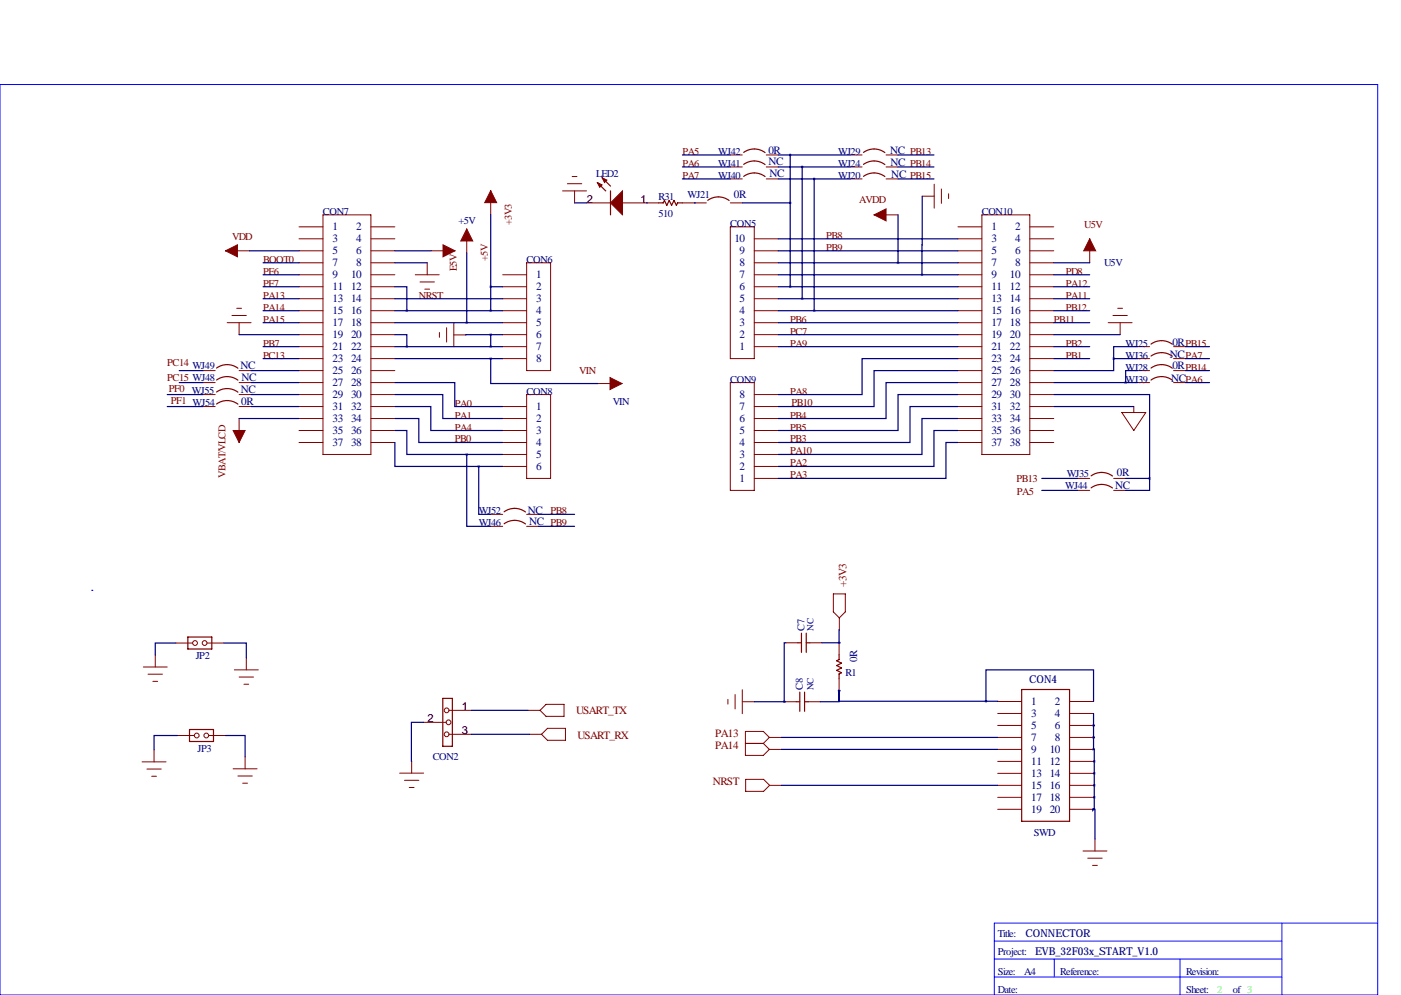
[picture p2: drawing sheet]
<svg xmlns="http://www.w3.org/2000/svg" width="297mm" height="211mm" viewBox="0 0 297 211" stroke-linecap="round" stroke-linejoin="round" font-family="sans-serif">
<path d="M0 17.9h292.1v193.1h-292.1zM210.8 199.5h61M271.8 195.7v15.3M292.1 195.7h-81.3v15.3M210.8 203.3h61M210.8 207.2h61M223.5 203.3v3.9M250.2 203.3v7.7" fill="none" stroke="#00f" stroke-width=".21"/>
<path d="M19.5 125.2h.1" fill="none" stroke="#00f" stroke-width=".25"/>
<g fill="none" stroke="#800000" stroke-width=".21">
<path d="M120.3 39h3M121.3 37.4h1M154.8 32.9h2.6M154.8 35.4h2.6M154.8 37.9h2.6M162.5 32.9h2.5M162.5 35.4h2.5M162.5 37.9h2.5M180.2 32.9h2.6M180.2 35.4h2.6M180.2 37.9h2.6M187.9 32.9h2.5"/>
<path d="M187.9 35.4h2.5M187.9 37.9h2.5M198.1 39.1v5M47.8 53.2h5.1M63.4 55.7h5.1M63.4 58.3h5.1M63.4 48.1h5.1M63.4 53.2h5.1M63.4 50.6h5.1M68.5 45.6h10.1v50.8h-10.1zM78.6 55.7h5.1M78.6 58.3h5.1"/>
<path d="M78.6 48.1h5.1M78.6 53.2h5.1M78.6 50.6h5.1M88 58.3h5.1M89.1 59.8h3M90.6 55.7v2.6M91.4 53.2h5.1M99 48.6v5M104 40.4v5.1M106.6 58.3h5.1M111.7 55.7h5v22.9h-5zM119.3 40.5h5.1"/>
<path d="M121.8 40.5v2.5M124.4 43h5M132 43h7.6M144.7 43h5.1M154.8 48.1h5.1v27.9h-5.1zM154.8 43h2.6M159.9 55.7h5.1M159.9 58.3h5.1M159.9 53.2h5.1M159.9 50.6h5.1M185.3 45.6h5.1M195.5 41.6h2.6"/>
<path d="M199.6 40.1v3M201.1 41.1v1M203.1 55.7h5.1M203.1 58.3h5.1M203.1 48.1h5.1M203.1 53.2h5.1M203.1 50.6h5.1M208.2 45.6h10.1v50.8h-10.1zM218.3 55.7h5.1M218.3 58.3h5.1M218.3 48.1h5.1M218.3 53.2h5.1"/>
<path d="M218.3 50.6h5.1M231 50.6v5.1M43.1 78.6h2.5M48.2 68.4h5M49.2 66.9h3M50.2 65.4h1M50.7 78.6h2.5M50.7 68.4v2.6M63.4 78.6h5.1M63.4 60.8h5.1M63.4 63.3h5.1M63.4 65.9h5.1"/>
<path d="M63.4 68.4h5.1M63.4 71h5.1M63.4 73.5h5.1M63.4 76h5.1M78.6 78.6h5.1M78.6 60.8h5.1M78.6 63.3h5.1M78.6 65.9h5.1M78.6 68.4h5.1M78.6 71h5.1M78.6 73.5h5.1M78.6 76h5.1"/>
<path d="M90.1 61.3h1M93.2 70.5v1M94.7 69.5v3M96.2 71h2.6M96.2 68.5v5M106.6 60.8h5.1M106.6 63.3h5.1M106.6 65.9h5.1M106.6 68.4h5.1M106.6 71h5.1M106.6 73.5h5.1M106.6 76h5.1"/>
<path d="M159.9 60.8h5.1M159.9 63.3h5.1M159.9 65.9h5.1M159.9 68.4h5.1M159.9 71h5.1M159.9 73.5h5.1M203.1 78.6h5.1M203.1 60.8h5.1M203.1 63.3h5.1M203.1 65.9h5.1M203.1 68.4h5.1M203.1 71h5.1"/>
<path d="M203.1 73.5h5.1M203.1 76h5.1M218.3 78.6h5.1M218.3 60.8h5.1M218.3 63.3h5.1M218.3 65.9h5.1M218.3 68.4h5.1M218.3 71h5.1M218.3 73.5h5.1M218.3 76h5.1M234.9 68.4h5.1M236 66.9h3"/>
<path d="M237 65.4h1M237.5 68.4v2.6M241.2 78.6h2.5M241.2 73.5h2.5M241.2 76h2.5M248.8 78.6h2.6M248.8 73.5h2.6M248.8 76h2.6M43.1 83.7h2.5M43.1 86.2h2.5M43.1 81.1h2.5M50.7 83.7h2.5"/>
<path d="M50.7 86.2h2.5M50.7 81.1h2.5M50.7 88.7v5.1M63.4 83.7h5.1M63.4 86.2h5.1M63.4 88.7h5.1M63.4 91.3h5.1M63.4 93.8h5.1M63.4 81.1h5.1M78.6 83.7h5.1M78.6 86.2h5.1M78.6 88.7h5.1"/>
<path d="M78.6 91.3h5.1M78.6 93.8h5.1M78.6 81.1h5.1M106.6 86.2h5.1M106.6 88.7h5.1M106.6 91.3h5.1M106.6 93.8h5.1M106.6 96.4h5.1M106.6 98.9h5.1M111.7 83.7h5v17.7h-5zM126.8 81.3h5.1M154.8 81.1h5.1v22.9h-5.1z"/>
<path d="M159.9 83.7h5.1M159.9 86.2h5.1M159.9 88.7h5.1M159.9 91.3h5.1M159.9 93.8h5.1M159.9 96.4h5.1M159.9 98.9h5.1M203.1 83.7h5.1M203.1 86.2h5.1M203.1 88.7h5.1M203.1 91.3h5.1M203.1 93.8h5.1"/>
<path d="M203.1 81.1h5.1M218.3 83.7h5.1M218.3 86.2h5.1M218.3 88.7h5.1M218.3 91.3h5.1M218.3 93.8h5.1M218.3 81.1h5.1M237.8 87.5h5.1l-2.5 3.8zM240.4 86.2v1.3M241.2 81.1h2.5M248.8 81.1h2.6M104 109.1h2.6"/>
<path d="M104 111.6h2.6M111.7 109.1h2.5M111.7 111.6h2.5M159.9 101.4h5.1M228.5 101.4h2.5M228.5 104h2.5M236.1 101.4h2.6M236.1 104h2.6M32.9 138.9v2.5M37.3 136.3h3.5M43.9 136.3h3.5M52.2 139.5v2.5"/>
<path d="M166.6 136.3h2.6M171.7 136.3h2.5M176.7 125.9h2.5v3.8l-1.2 1.3-1.3-1.3zM177.9 136.3v2.5M178 131v2.5M30.4 141.4h5.1M31.4 142.9h3M32.4 144.5h1M32.7 159v2.5M37.6 155.9h3.6M44.2 155.9h3.6M49.7 142h5.1"/>
<path d="M50.7 143.5h3M51.7 145.1h1M89.8 153.2h4.8M95.1 155.7h4.9M95.1 150.6h4.9M112 150.6h2.5M112.3 155.7h2.5M114.5 150.6l1.3-1.3h3.8v2.6h-3.8zM116.1 154.4h3.8v2.6h-3.8l-1.3-1.3zM154.3 148.3v1M155.9 147.3v3M157.4 148.8h2.5"/>
<path d="M157.4 146.2v5.1M158 157.6h3.8M161.8 157.6l1.3 1.3M163.1 156.4h2.6M163.1 158.9h2.6M163.1 156.4l-1.3 1.2M163.1 156.4l-1.3-1.3h-3.8v5.1h3.8l1.3-1.3M166.3 148.8h2.5M171.3 148.8h2.6M177.9 143.9v2.5M211.5 148.7h5.1M211.5 151.3h5.1"/>
<path d="M211.5 153.8h5.1M211.5 156.4h5.1M211.5 158.9h5.1M226.8 148.7h5.1M226.8 151.3h5.1M226.8 153.8h5.1M226.8 156.4h5.1M226.8 158.9h5.1M30.1 161.5h5.1M31.1 163.1h3.1M32.2 164.6h1M49.4 163h5.1"/>
<path d="M50.4 164.5h3.1M51.5 166.1h1M52 160.5v2.5M84.7 163.9h5.1M85.8 165.4h3M86.8 167h1M87.3 161.4v2.5M158.1 165.2h3.8l1.3 1.3-1.3 1.3h-3.8zM163.2 166.5h2.5M211.5 161.4h5.1M211.5 164h5.1M211.5 166.5h5.1"/>
<path d="M211.5 169.1h5.1M211.5 171.6h5.1M226.8 161.4h5.1M226.8 164h5.1M226.8 166.5h5.1M226.8 169.1h5.1M226.8 171.6h5.1M232.2 177.9v2.5M229.6 180.4h5.1M230.6 182h3.1M231.6 183.5h1.1"/>
<circle cx="41.4" cy="136.3" r=".51"/>
<circle cx="43.4" cy="136.3" r=".51"/>
<circle cx="41.7" cy="155.9" r=".51"/>
<circle cx="43.7" cy="155.9" r=".51"/>
<circle cx="94.7" cy="155.7" r=".51"/>
<circle cx="94.7" cy="150.6" r=".51"/>
<circle cx="95.1" cy="153.2" r=".51"/>
</g>
<g fill="none" stroke="#800000" stroke-width=".25">
<path d="M126.6 38.7l1.8 1.8M127.7 37.7l1.7 1.8M157.7 32.3a3.8 3.8 0 0 1 4.5 0M157.7 34.9a3.8 3.8 0 0 1 4.5 0M157.7 37.4a3.8 3.8 0 0 1 4.5 0M183.1 32.3a3.8 3.8 0 0 1 4.5 0M183.1 34.9a3.8 3.8 0 0 1 4.5 0M183.1 37.4a3.8 3.8 0 0 1 4.5 0M129.4 40.5v5.1M139.6 43h1l.3-.5 .5 1 .5-1 .5 1 .5-1 .5 1 .3-.5h1M150.1 42.5a3.8 3.8 0 0 1 4.5 0M45.9 78a3.8 3.8 0 0 1 4.5 .1"/>
<path d="M244 73a3.8 3.8 0 0 1 4.6 0M244 75.5a3.8 3.8 0 0 1 4.6 0M244 78a3.8 3.8 0 0 1 4.6 .1M45.9 80.6a3.8 3.8 0 0 1 4.5 0M45.9 83.1a3.8 3.8 0 0 1 4.5 0M45.9 85.7a3.8 3.8 0 0 1 4.5 0M244 80.6a3.8 3.8 0 0 1 4.6 0M106.9 108.5a3.8 3.8 0 0 1 4.5 0M106.9 111.1a3.8 3.8 0 0 1 4.5 0M231.3 100.9a3.8 3.8 0 0 1 4.6 0M231.3 103.4a3.8 3.8 0 0 1 4.6 .1M39.8 135.1h5.1v2.5h-5.1z"/>
<path d="M169.2 136.3h.7M169.9 134.3v4M170.9 134.3v4M170.9 136.3h.8M177.9 138.8v1l-.5 .3 1 .5-1 .5 1 .5-1 .5 1 .5-.5 .3v1M40.2 154.7h5.1v2.5h-5.1zM93.9 148.1h2v10.1h-2zM168.8 148.8h.8M169.6 146.7v4.1M170.6 146.7v4.1M170.6 148.8h.7M216.6 146.2h10.2v27.9h-10.2z"/>
</g>
<g fill="#800000" stroke="#800000" stroke-width=".21">
<path d="M129.4 43l2.6-2.5v5.1z"/>
<path d="M126.6 38.7l1.1 .5-.5 .5z"/>
<path d="M127.7 37.7l1 .5-.5 .5z"/>
<path d="M104 40.4l1.3 2.6h-2.5z"/>
<path d="M99 48.6l1.2 2.5h-2.5z"/>
<path d="M129.3 80l2.6 1.3-2.6 1.3z"/>
<path d="M185.3 45.6l2.6-1.3v2.5z"/>
<path d="M231 50.6l1.3 2.6h-2.5z"/>
<path d="M47.8 53.2l2.5-1.3v2.5z"/>
<path d="M49.4 91.3h2.6l-1.3 2.5z"/>
<path d="M93.9 51.9l2.6 1.3-2.6 1.2z"/>
</g>
<g fill="none" stroke="#000080" stroke-width=".25">
<path d="M144.7 32.9h10.1M144.7 35.4h10.1M144.7 37.9h10.1M165 32.9h15.2M165 35.4h15.2M165 37.9h15.2M167.5 32.9v27.9M170.1 35.4v27.9M172.6 37.9v28M190.4 32.9h7.6M190.4 35.4h7.6M190.4 37.9h7.6"/>
<path d="M52.9 53.2h10.5M55.8 55.7h7.6M55.8 58.3h7.6M83.7 53.2h7.7M83.7 55.7h6.9M99 53.6v14.8M104 45.5v20.4M121.8 43h2.6M137.1 43h.1M147.2 43h.1M157.4 43h10.1M165 50.6h38.1"/>
<path d="M165 53.2h38.1M165 55.7h38.1M165 58.3h38.1M190.4 45.6v10.1M195.5 41.6v16.7M223.4 55.7h7.6M223.4 58.3h7.6M38 78.6h5.1M50.7 71h12.7M53.2 78.6h10.2M55.8 76h7.6M55.8 60.8h7.6"/>
<path d="M55.8 63.3h7.6M55.8 65.9h7.6M55.8 68.4h7.6M55.8 73.5h7.6M83.7 71h2.6v2.5M83.7 60.8h2.6v5.1M83.7 76h22.9M83.7 63.3h22.9M83.7 65.9h22.9M83.7 68.4h22.9M83.7 73.5h22.9M104 76v5.3h22.8"/>
<path d="M104 71h-5.2M104 60.8h2.6M104 71h2.6M104 71v2.5M165 60.8h38.1M165 63.3h38.1M165 65.9h38.1M165 68.4h38.1M165 71h38.1M165 73.5h38.1M203.1 76h-20.3v7.7h-17.8M203.1 78.6h-17.8v7.6h-20.3"/>
<path d="M223.4 76h7.6M223.4 60.8h7.6M223.4 63.3h7.6M223.4 65.9h7.6M223.4 68.4h7.6M223.4 71h14.1M223.4 73.5h7.6M236.1 76v2.6h-12.7M236.1 76h5.1M241.2 73.5h-5.1v2.5M241.2 78.6h-2.5v2.5M251.4 76h5"/>
<path d="M251.4 73.5h5M251.4 78.6h5M35.5 86.2h7.6M35.5 83.7h7.6M38 81.1h5.1M50.7 88.7h12.7M53.2 81.1h10.2M53.2 86.2h10.2M53.2 83.7h10.2M83.7 81.1h12.7v5.1h10.2M83.7 83.7h10.2v5h12.7M83.7 86.2h7.6v5.1h15.3"/>
<path d="M83.7 88.7h5.1v5.1h17.8M83.7 91.3h2.6v5.1h12.7M83.7 93.8v5.1h17.8M99 96.4v15.2h5M99 96.4h7.6M101.5 98.9v10.2h2.5M101.5 98.9h5.1M203.1 81.1h-15.2v7.6h-22.9M203.1 83.7h-12.7v7.6h-25.4M203.1 86.2h-10.2v7.6h-27.9M203.1 88.7h-7.6v7.7h-30.5M203.1 91.3h-5.1v7.6h-33"/>
<path d="M203.1 93.8h-2.5v7.6h-35.6M223.4 83.7h20.3v17.7M223.4 81.1h17.8M223.4 86.2h17M251.4 81.1h5M114.2 109.1h7.6M114.2 111.6h7.6M220.9 101.4h7.6M220.9 104h7.6M238.7 101.4h5M243.7 101.4v2.6h-5M37.3 136.3h-4.4v2.6"/>
<path d="M47.4 136.3h4.8v3.2M166.6 136.3h-.3v12.5M174.2 136.3h3.7M177.9 136.3h.1M178 133.5l-.1 2.8M37.6 155.9h-4.9v3.1M47.8 155.9h4.2v4.6M89.8 153.2h-2.6l.1 8.2M100 150.6h12M100 155.7h12.3M159.9 148.8h6.4M165.7 156.4h45.8"/>
<path d="M165.7 158.9h45.8M166.3 148.8h.1M177.9 146.4v2.4h-4M177.9 146.4h.1M177.9 146.4v2.3h31.1M209 148.7v-6.7h22.9v6.7M209 148.7h2.5M231.9 153.8h.1M231.9 156.4h.1M231.9 158.9h.1M231.9 158.9h.1v2.5M231.9 151.3v7.6"/>
<path d="M165.7 166.5h45.8M231.9 171.6h.1M231.9 171.6h-.2v.2l.2-.2h.3v6.3M231.9 166.5h.1M231.9 161.4h.1M231.9 164h.1M231.9 169.1h.1M232 169.1v2.5h-.1M232 161.4v7.7"/>
</g>
<path d="M98.9 96.4a.05 .05 0 0 0 .1 0 .05 .05 0 0 0-.1 0zM104 76a.05 .05 0 0 0 .1 0 .05 .05 0 0 0-.1 0zM167.5 60.8a.05 .05 0 0 0 .1 0 .05 .05 0 0 0-.1 0zM167.5 32.9a.05 .05 0 0 0 .1 0 .05 .05 0 0 0-.1 0zM167.5 43a.05 .05 0 0 0 .1 0 .05 .05 0 0 0-.1 0zM86.2 73.5a.05 .05 0 0 0 .1 0 .05 .05 0 0 0-.1 0zM104 73.5a.05 .05 0 0 0 .1 0 .05 .05 0 0 0-.1 0zM104 71a.05 .05 0 0 0 .1 0 .05 .05 0 0 0-.1 0zM98.9 68.4a.05 .05 0 0 0 .1 0 .05 .05 0 0 0-.1 0zM86.2 65.9a.05 .05 0 0 0 .1 0 .05 .05 0 0 0-.1 0zM104 65.9a.05 .05 0 0 0 .1 0 .05 .05 0 0 0-.1 0zM104 60.8a.05 .05 0 0 0 .1 0 .05 .05 0 0 0-.1 0zM243.7 101.4a.05 .05 0 0 0 .1 0 .05 .05 0 0 0-.1 0zM238.6 81.1a.05 .05 0 0 0 .1 0 .05 .05 0 0 0-.1 0zM231.8 153.8a.05 .05 0 0 0 .1 0 .05 .05 0 0 0-.1 0zM231.8 156.4a.05 .05 0 0 0 .1 0 .05 .05 0 0 0-.1 0zM231.8 158.9a.05 .05 0 0 0 .1 0 .05 .05 0 0 0-.1 0zM231.8 171.6a.05 .05 0 0 0 .1 0 .05 .05 0 0 0-.1 0zM209 148.7a.05 .05 0 0 0 .1 0 .05 .05 0 0 0-.1 0z" fill="#000080" stroke="#000080" stroke-width=".51"/>
<g font-size="2.4" fill="#000080">
<text x="162.9" y="32.6">0R</text>
<text x="162.9" y="35">NC</text>
<text x="188.7" y="32.7">NC PB13</text>
<text x="188.8" y="35.2">NC PB14</text>
<text x="163.1" y="37.6">NC</text>
<text x="189" y="37.7">NC PB15</text>
<text x="155.6" y="42">0R</text>
<text x="70.5" y="48.9">1</text>
<text x="70.5" y="51.4">3</text>
<text x="70.5" y="53.9">5</text>
<text x="75.5" y="48.9">2</text>
<text x="75.5" y="51.4">4</text>
<text x="75.5" y="53.9">6</text>
<text x="155.7" y="51.4">10</text>
<text x="156.8" y="53.9">9</text>
<text x="210.2" y="48.9">1</text>
<text x="210.2" y="51.4">3</text>
<text x="210.2" y="53.9">5</text>
<text x="215.2" y="48.9">2</text>
<text x="215.2" y="51.4">4</text>
<text x="215.2" y="53.9">6</text>
<text x="70.5" y="56.5">7</text>
<text x="70.5" y="59">9</text>
<text x="74.4" y="59">10</text>
<text x="75.5" y="56.5">8</text>
<text x="113.7" y="59">1</text>
<text x="156.8" y="59">7</text>
<text x="156.8" y="56.5">8</text>
<text x="210.2" y="56.5">7</text>
<text x="210.2" y="59">9</text>
<text x="214.1" y="59">10</text>
<text x="215.2" y="56.5">8</text>
<text x="70.5" y="61.6">11</text>
<text x="70.5" y="64.1">13</text>
<text x="74.4" y="61.6">12</text>
<text x="74.4" y="64.1">14</text>
<text x="113.7" y="61.6">2</text>
<text x="113.7" y="64.1">3</text>
<text x="156.8" y="64.1">5</text>
<text x="156.8" y="61.6">6</text>
<text x="210.2" y="61.6">11</text>
<text x="210.2" y="64.1">13</text>
<text x="214.1" y="61.6">12</text>
<text x="214.1" y="64.1">14</text>
<text x="70.5" y="66.6">15</text>
<text x="70.5" y="69.2">17</text>
<text x="70.5" y="71.7">19</text>
<text x="74.4" y="66.6">16</text>
<text x="74.4" y="69.2">18</text>
<text x="74.4" y="71.7">20</text>
<text x="113.7" y="66.6">4</text>
<text x="113.7" y="69.2">5</text>
<text x="113.7" y="71.7">6</text>
<text x="156.8" y="71.7">2</text>
<text x="156.8" y="69.2">3</text>
<text x="156.8" y="66.6">4</text>
<text x="210.2" y="66.6">15</text>
<text x="210.2" y="69.2">17</text>
<text x="210.2" y="71.7">19</text>
<text x="214.1" y="66.6">16</text>
<text x="214.1" y="69.2">18</text>
<text x="214.1" y="71.7">20</text>
<text x="70.5" y="74.3">21</text>
<text x="70.5" y="76.8">23</text>
<text x="74.4" y="74.3">22</text>
<text x="74.4" y="76.8">24</text>
<text x="113.7" y="74.3">7</text>
<text x="113.7" y="76.8">8</text>
<text x="156.8" y="74.3">1</text>
<text x="210.2" y="74.3">21</text>
<text x="210.2" y="76.8">23</text>
<text x="214.1" y="74.3">22</text>
<text x="214.1" y="76.8">24</text>
<text x="248" y="75.9">NCPA7</text>
<text x="248.6" y="73.3">0RPB15</text>
<text x="51" y="78.2">NC</text>
<text x="51" y="83.4">NC</text>
<text x="51.2" y="80.8">NC</text>
<text x="70.5" y="79.3">25</text>
<text x="70.5" y="81.9">27</text>
<text x="74.4" y="79.3">26</text>
<text x="74.4" y="81.9">28</text>
<text x="210.2" y="79.3">25</text>
<text x="210.2" y="81.9">27</text>
<text x="214.1" y="79.3">26</text>
<text x="214.1" y="81.9">28</text>
<text x="248.3" y="80.9">NCPA6</text>
<text x="248.6" y="78.2">0RPB14</text>
<text x="51.1" y="85.8">0R</text>
<text x="70.5" y="84.4">29</text>
<text x="70.5" y="87">31</text>
<text x="70.5" y="89.5">33</text>
<text x="74.4" y="84.4">30</text>
<text x="74.4" y="87">32</text>
<text x="74.4" y="89.5">34</text>
<text x="113.7" y="87">1</text>
<text x="113.7" y="89.5">2</text>
<text x="156.8" y="89.5">6</text>
<text x="156.8" y="87">7</text>
<text x="156.8" y="84.4">8</text>
<text x="210.2" y="84.4">29</text>
<text x="210.2" y="87">31</text>
<text x="210.2" y="89.5">33</text>
<text x="214.1" y="84.4">30</text>
<text x="214.1" y="87">32</text>
<text x="214.1" y="89.5">34</text>
<text x="70.5" y="92">35</text>
<text x="70.5" y="94.6">37</text>
<text x="74.4" y="92">36</text>
<text x="74.4" y="94.6">38</text>
<text x="113.7" y="92">3</text>
<text x="113.7" y="94.6">4</text>
<text x="156.8" y="94.6">4</text>
<text x="156.8" y="92">5</text>
<text x="210.2" y="92">35</text>
<text x="210.2" y="94.6">37</text>
<text x="214.1" y="92">36</text>
<text x="214.1" y="94.6">38</text>
<text x="113.7" y="97.1">5</text>
<text x="113.7" y="99.7">6</text>
<text x="156.8" y="99.7">2</text>
<text x="156.8" y="97.1">3</text>
<text x="236.8" y="100.9">0R</text>
<text x="156.8" y="102.2">1</text>
<text x="236.4" y="103.7">NC</text>
<text x="111.9" y="108.9">NC</text>
<text x="112.2" y="111.3">NC PB9</text>
<text x="218.6" y="149.5">1</text>
<text x="223.7" y="149.5">2</text>
<text x="218.6" y="152">3</text>
<text x="218.6" y="154.6">5</text>
<text x="223.7" y="152">4</text>
<text x="223.7" y="154.6">6</text>
<text x="218.6" y="157.1">7</text>
<text x="218.6" y="159.6">9</text>
<text x="222.6" y="159.6">10</text>
<text x="223.7" y="157.1">8</text>
<text x="218.6" y="162.2">11</text>
<text x="218.6" y="164.7">13</text>
<text x="218.6" y="167.3">15</text>
<text x="222.6" y="162.2">12</text>
<text x="222.6" y="164.7">14</text>
<text x="222.6" y="167.3">16</text>
<text x="218.6" y="169.8">17</text>
<text x="218.6" y="172.3">19</text>
<text x="222.6" y="169.8">18</text>
<text x="222.6" y="172.3">20</text>
</g>
<g font-size="2.4">
<text x="124.4" y="43">2</text>
<text x="135.8" y="43">1</text>
<text x="90.6" y="153.2">2</text>
<text x="97.9" y="155.7">3</text>
<text x="97.9" y="150.6">1</text>
</g>
<g font-size="2.4" fill="#800000">
<text x="179.5" y="124.4" transform="rotate(-90 179.5 124.4)">+3V3</text>
<text x="122.1" y="151.4">USART_TX</text>
<text x="122.4" y="156.8">USART_RX</text>
<text x="151.6" y="156.4">PA13</text>
<text x="151.6" y="158.9">PA14</text>
<text x="151.1" y="166.5">NRST</text>
</g>
<g font-size="2.3" fill="#000080">
<text x="181.8" y="140.4" transform="rotate(-90 181.8 140.4)">0R</text>
<text x="218.2" y="144.8">CON4</text>
<text x="217.4" y="198.8">CONNECTOR</text>
<text x="219.5" y="202.6">EVB_32F03x_START_V1.0</text>
</g>
<g font-size="2.2" fill="#800000">
<text x="144.7" y="32.9">PA5</text>
<text x="144.7" y="35.4">PA6</text>
<text x="144.7" y="37.9">PA7</text>
<text x="108.5" y="47.8" transform="rotate(-90 108.5 47.8)">+3V3</text>
<text x="182.1" y="43">AVDD</text>
<text x="49.2" y="50.8">VDD</text>
<text x="175.2" y="50.6">PB8</text>
<text x="175.2" y="53.2">PB9</text>
<text x="229.9" y="48.2">U5V</text>
<text x="55.8" y="55.7">BOOT0</text>
<text x="55.8" y="58.3">PF6</text>
<text x="96.9" y="57.5" transform="rotate(-90 96.9 57.5)">E5V</text>
<text x="103.4" y="55.4" transform="rotate(-90 103.4 55.4)">+5V</text>
<text x="226" y="58.3">PD8</text>
<text x="55.8" y="63.3">PA13</text>
<text x="55.8" y="65.9">PA14</text>
<text x="55.8" y="60.8">PF7</text>
<text x="88.8" y="63.3">NRST</text>
<text x="226" y="60.8">PA12</text>
<text x="226" y="63.3">PA11</text>
<text x="226" y="65.9">PB12</text>
<text x="55.8" y="68.4">PA15</text>
<text x="167.5" y="68.4">PB6</text>
<text x="167.5" y="71">PC7</text>
<text x="223.4" y="68.4">PB11</text>
<text x="35.5" y="77.6">PC14</text>
<text x="55.8" y="76">PC13</text>
<text x="55.8" y="73.5">PB7</text>
<text x="167.5" y="73.5">PA9</text>
<text x="226" y="76">PB1</text>
<text x="226" y="73.5">PB2</text>
<text x="35.5" y="80.7">PC15 WJ48</text>
<text x="35.8" y="83.1">PF0</text>
<text x="122.8" y="79.4">VIN</text>
<text x="167.5" y="83.7">PA8</text>
<text x="36.2" y="85.7">PF1 WJ54</text>
<text x="96.4" y="86.2">PA0</text>
<text x="96.4" y="88.7">PA1</text>
<text x="167.5" y="88.7">PB4</text>
<text x="167.8" y="86">PB10</text>
<text x="96.4" y="91.3">PA4</text>
<text x="96.4" y="93.8">PB0</text>
<text x="167.5" y="91.3">PB5</text>
<text x="167.5" y="93.8">PB3</text>
<text x="47.8" y="101.2" transform="rotate(-90 47.8 101.2)">VBAT/VLCD</text>
<text x="167.5" y="96.4">PA10</text>
<text x="167.5" y="98.9">PA2</text>
<text x="167.5" y="101.4">PA3</text>
<text x="215.5" y="102.1">PB13</text>
<text x="215.6" y="104.9">PA5</text>
<text x="116.7" y="109.1">PB8</text>
</g>
<g font-size="2.2" fill="#000080">
<text x="152.3" y="32.9">WJ42</text>
<text x="152.3" y="35.4">WJ41</text>
<text x="177.7" y="32.9">WJ29</text>
<text x="177.7" y="35.4">WJ24</text>
<text x="126.4" y="37.4">LED2</text>
<text x="145.8" y="41.9">WJ21</text>
<text x="152.3" y="37.9">WJ40</text>
<text x="177.7" y="37.9">WJ20</text>
<text x="68.5" y="45.6">CON7</text>
<text x="97.2" y="47.6">+5V</text>
<text x="139.6" y="42.5">R31</text>
<text x="139.6" y="46.1">510</text>
<text x="208.2" y="45.6">CON10</text>
<text x="154.8" y="48.1">CON5</text>
<text x="111.7" y="55.7">CON6</text>
<text x="234.1" y="56.4">U5V</text>
<text x="238.7" y="73.5">WJ25</text>
<text x="238.7" y="76">WJ36</text>
<text x="40.7" y="83.5">WJ55</text>
<text x="40.8" y="78.2">WJ49</text>
<text x="111.7" y="83.7">CON8</text>
<text x="154.8" y="81.1">CON9</text>
<text x="238.7" y="78.6">WJ28</text>
<text x="238.7" y="81.1">WJ39</text>
<text x="129.9" y="85.9">VIN</text>
<text x="226.2" y="101">WJ35</text>
<text x="225.9" y="103.6">WJ44</text>
<text x="101.5" y="109.1">WJ52</text>
<text x="101.5" y="111.6">WJ46</text>
<text x="170.6" y="133.7" transform="rotate(-90 170.6 133.7)">C7</text>
<text x="41.5" y="139.7">JP2</text>
<text x="179.3" y="143.3">R1</text>
<text x="170.2" y="146.2" transform="rotate(-90 170.2 146.2)">C8</text>
<text x="41.9" y="159.3">JP3</text>
<text x="91.7" y="161.2">CON2</text>
<text x="219.2" y="177.3">SWD</text>
<text x="211.6" y="198.8">Title:</text>
<text x="211.6" y="202.6">Project:</text>
<text x="211.6" y="206.6">Size:</text>
<text x="217.2" y="206.6">A4</text>
<text x="224.8" y="206.6">Reference:</text>
<text x="251.5" y="206.6">Revision:</text>
<text x="211.6" y="210.5">Date:</text>
<text x="251.5" y="210.5">Sheet:</text>
<text x="261.4" y="210.5">of 3</text>
</g>
<text font-size="2.2" fill="#0f0" x="258.1" y="210.5">2</text>
<g font-size="2" fill="#000080">
<text x="172.4" y="133.7" transform="rotate(-90 172.4 133.7)">NC</text>
<text x="172.5" y="146.3" transform="rotate(-90 172.5 146.3)">NC</text>
</g>
</svg>
